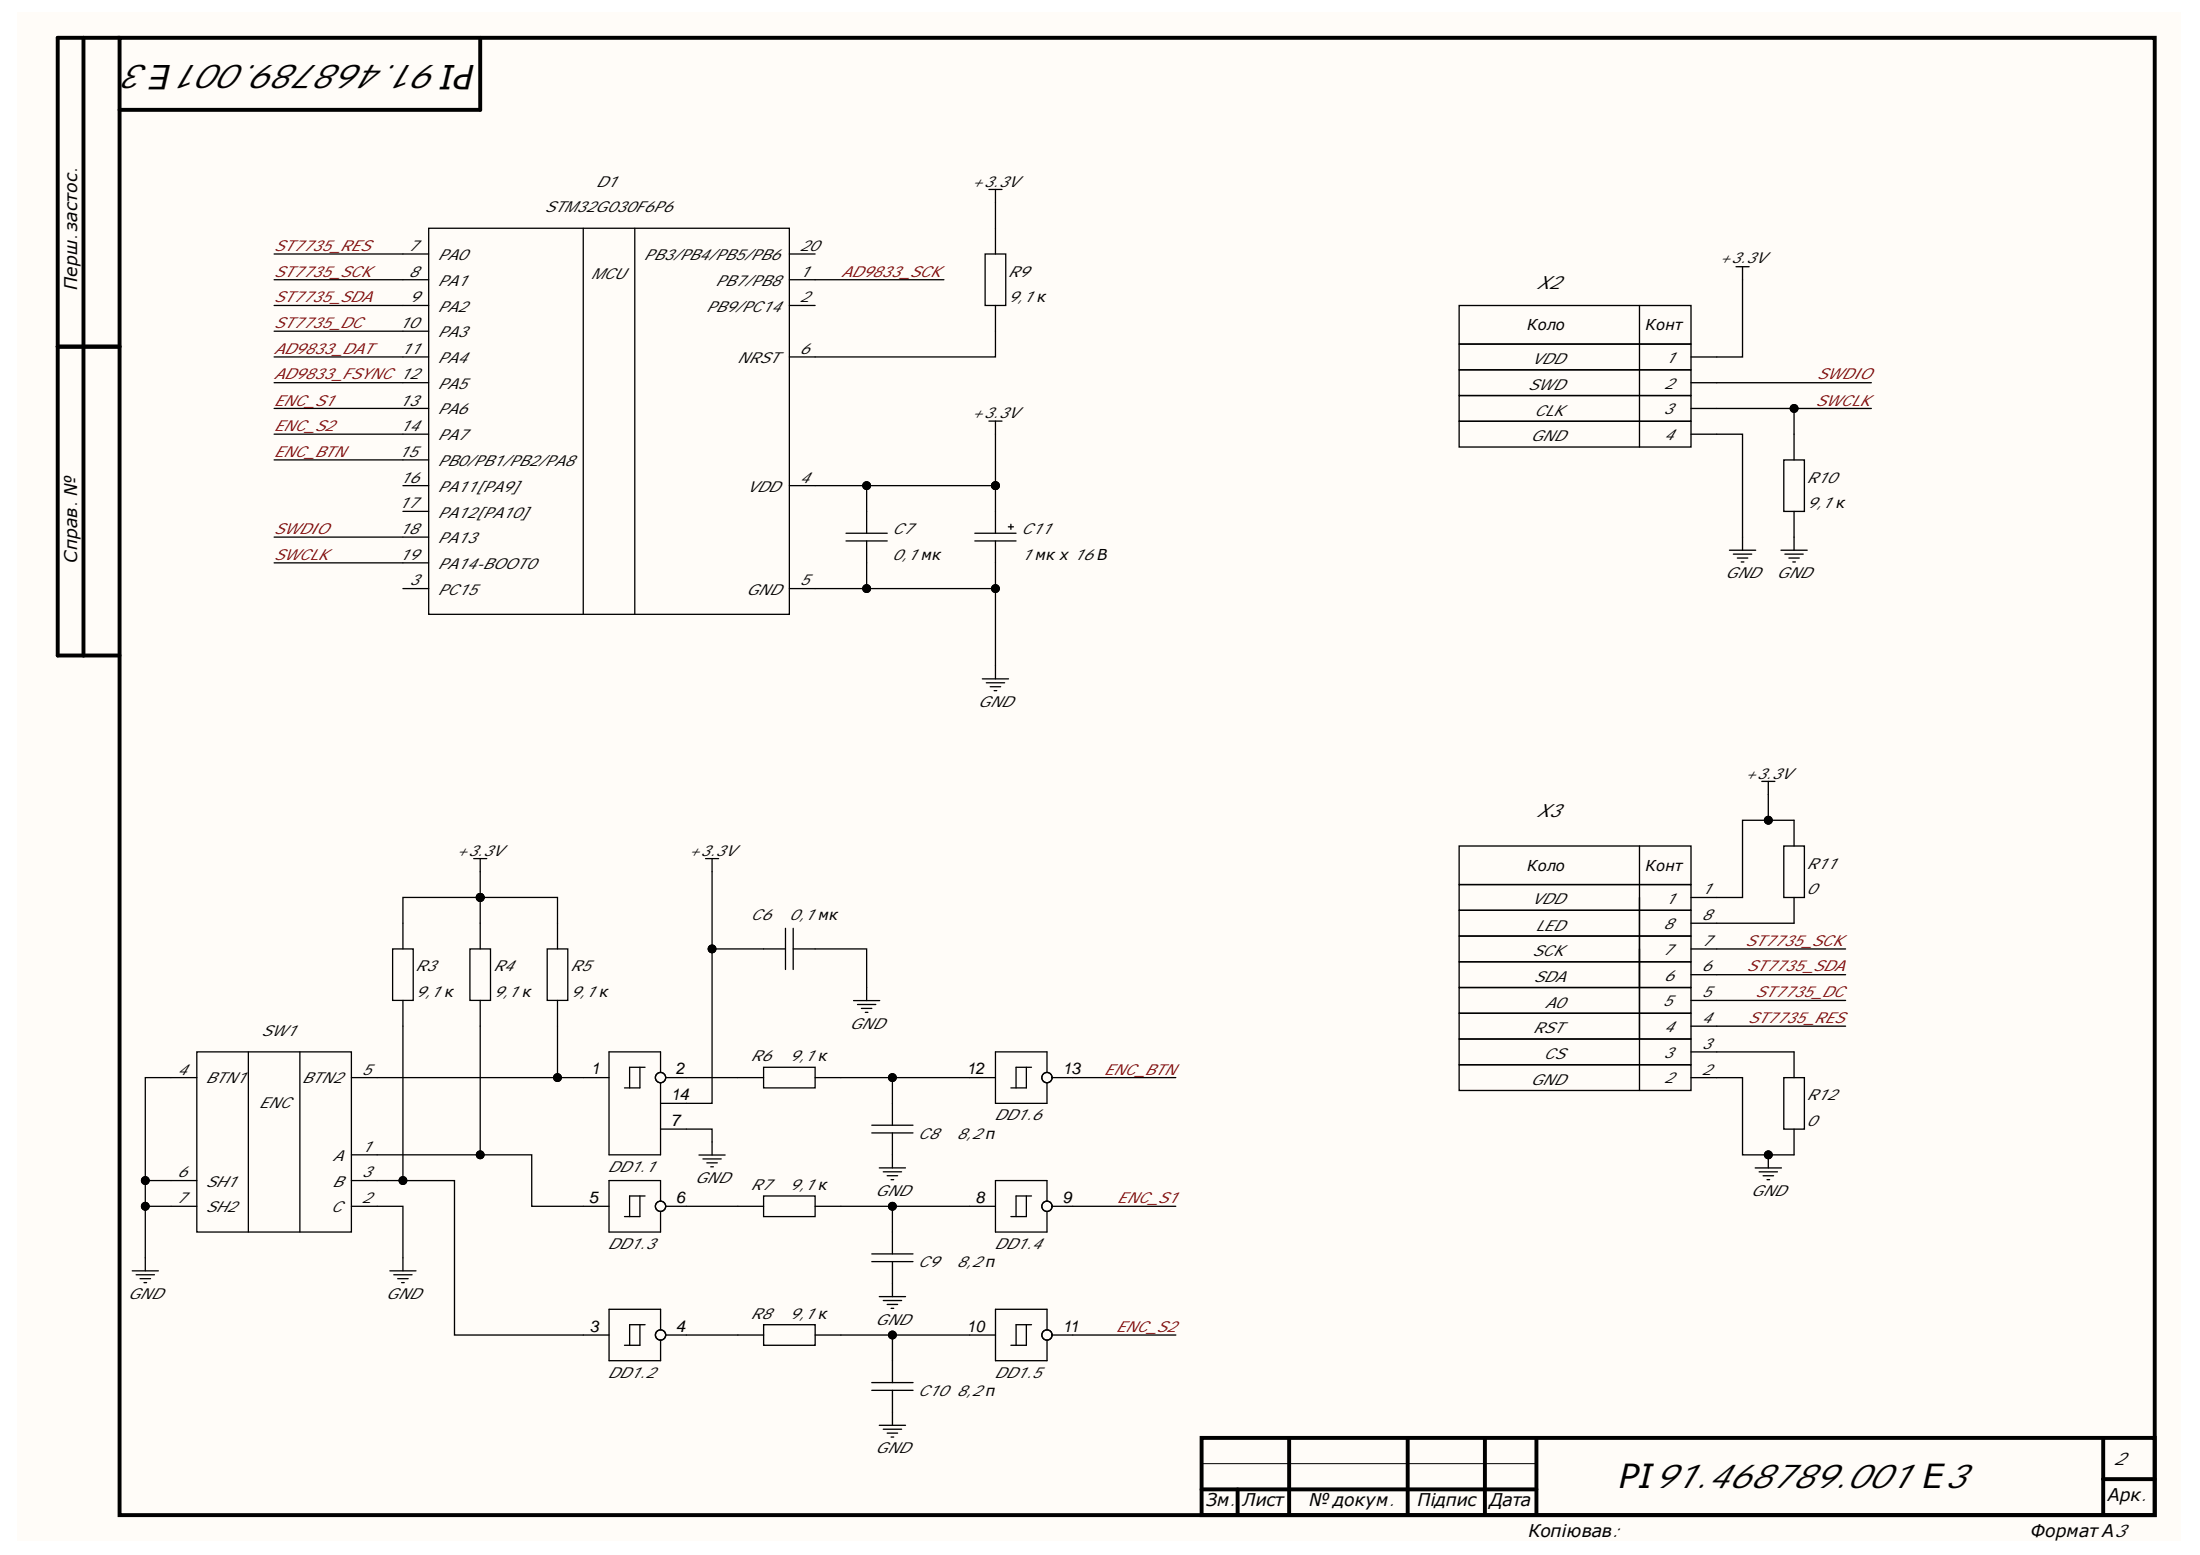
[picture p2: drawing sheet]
<svg xmlns="http://www.w3.org/2000/svg" width="297mm" height="210mm" viewBox="0 0 297 210" stroke-linecap="round" stroke-linejoin="round" font-family="sans-serif">
<g fill="#fffcf8">
<path d="M2.2 1.6h292.2v206.4h-292.2z" fill-rule="evenodd"/>
<path d="M2.2 1.6h292.2v206.4h-292.2z" fill-rule="evenodd"/>
</g>
<g fill="none" stroke="#000" stroke-width=".53">
<path d="M11.3 5.1v83.4M16.1 5.1h-8.3v83.4h8.3M16.1 5.1h274.8v199.4h-274.8zM64.8 5.1v9.7h-48.7M7.8 46.8h8.3M162.2 194.1h128.7v10.4h-128.7zM174.1 194.1v10.4M190.1 194.1v10.4M200.5 194.1v10.4M207.4 194.1v10.4M284 199.7h6.9M284 194.1v10.4"/>
<path d="M162.2 201h45.2M167.1 201v3.5"/>
</g>
<g fill="none" stroke="#000" stroke-width=".14">
<path d="M162.2 194.1h45.2M162.2 197.6h45.2M162.2 201h45.2"/>
<circle cx="242.2" cy="55.1" r=".53"/>
<circle cx="117" cy="65.6" r=".53"/>
<circle cx="117" cy="79.4" r=".53"/>
<circle cx="134.4" cy="65.6" r=".53"/>
<circle cx="134.4" cy="79.4" r=".53"/>
<circle cx="238.8" cy="110.7" r=".53"/>
<circle cx="64.8" cy="121.1" r=".53"/>
<circle cx="96.1" cy="128.1" r=".53"/>
<circle cx="19.6" cy="159.4" r=".53"/>
<circle cx="54.4" cy="159.4" r=".53"/>
<circle cx="64.8" cy="155.9" r=".53"/>
<circle cx="75.3" cy="145.5" r=".53"/>
<circle cx="120.5" cy="145.5" r=".53"/>
<circle cx="238.8" cy="155.9" r=".53"/>
<circle cx="19.6" cy="162.8" r=".53"/>
<circle cx="120.5" cy="162.8" r=".53"/>
<circle cx="120.5" cy="180.2" r=".53"/>
</g>
<g fill="none" stroke="#000" stroke-width=".17">
<path d="M37 37.8h20.9M37 34.3h20.9M57.9 30.8h48.7v52.1h-48.7zM78.8 30.8v52.1M85.7 30.8v52.1M106.6 34.3h3.5M106.6 37.8h20.8M133 34.3h2.8v6.9h-2.8zM133.5 25.6h1.8M134.4 25.6v8.7M37 51.7h20.9M37 48.2h20.9"/>
<path d="M37 41.2h20.9M37 44.7h20.9M37 58.6h20.9M37 55.1h20.9M106.6 41.2h3.5M133.5 56.8h1.8M134.4 41.2v7h-27.8M134.4 56.8v15.2M37 76h20.9M37 72.5h20.9M37 62.1h20.9M54.4 65.6h3.5"/>
<path d="M54.4 69h3.5M54.4 79.5h3.5M106.6 79.5h27.8v12.1M106.6 65.6h27.8M114.2 72h5.6M114.2 73h5.6M117 65.6v6.4M117 73v6.5M131.6 72h5.6M131.6 73h5.6M134.4 73v6.5M136.1 71.1h.7"/>
<path d="M136.5 70.8v.7M132.6 91.6h3.6M133.2 92.2h2.4M133.7 92.7h1.4M134.2 93.2h.4M64 115.9h1.7M64.8 115.9v12.2M95.3 115.9h1.7M96.1 115.9v33h-6.9M53 128.1h2.8v6.9h-2.8zM54.4 128.1v-7h20.9v7M54.4 135v24.4h-7"/>
<path d="M63.4 128.1h2.8v6.9h-2.8zM64.8 135v20.9M73.9 128.1h2.8v6.9h-2.8zM75.3 135v10.5M96.1 128.1h10M106.1 125.3v5.6M107.1 128.1h9.9v7M107.1 125.3v5.6M115.2 135.1h3.6M115.8 135.6h2.4M116.3 136.1h1.4M116.8 136.7h.4"/>
<path d="M19.6 159.4h7M26.6 142h20.8v24.3h-20.8zM26.6 145.5h-7v26M33.5 142v24.3M40.5 142v24.3M47.4 145.5h34.8M47.4 155.9h24.4v6.9h10.4M86.4 144.1v2.8h-2.1M87.1 144.1h-2.1v2.8M89.2 152.4h6.9v3.5M89.2 144.8v-2.8h-7v13.9h7v-9.7M89.9 145.5h13.2"/>
<path d="M94.4 155.9h3.5M94.9 156.4h2.5M95.4 157h1.4M96 157.5h.3M103.1 144.1h7v2.8h-7zM110.1 145.5h24.3M117.7 151.9h5.6M117.7 152.9h5.6M118.7 157.6h3.6M119.3 158.2h2.4M119.8 158.7h1.4M120.3 159.2h.4"/>
<path d="M120.5 145.5v6.4M120.5 152.9v4.7M138.6 144.1v2.8h-2.1M139.3 144.1h-2.1v2.8M141.4 144.8v-2.8h-7v6.9h7v-2.7M142.1 145.5h16.7M17.9 171.5h3.5M18.4 172.1h2.5M18.9 172.6h1.4M19.6 162.8h7M47.4 162.8h7v8.7M52.6 171.5h3.6"/>
<path d="M53.2 172.1h2.4M53.7 172.6h1.4M86.4 161.4v2.8h-2.1M87.1 161.4h-2.1v2.8M89.2 162.1v-2.7h-7v6.9h7v-2.8M89.9 162.8h13.2M103.1 161.4h7v2.8h-7zM110.1 162.8h24.3M117.7 169.3h5.6M117.7 170.3h5.6M120.5 162.8v6.5M138.6 161.4v2.8h-2.1"/>
<path d="M139.3 161.4h-2.1v2.8M141.4 162.1v-2.7h-7v6.9h7v-2.8M142.1 162.8h16.7"/>
<circle cx="89.2" cy="145.5" r=".69"/>
<circle cx="141.4" cy="145.5" r=".69"/>
<circle cx="89.2" cy="162.8" r=".69"/>
<circle cx="141.4" cy="162.8" r=".69"/>
</g>
<g fill="none" stroke="#000" stroke-width=".18">
<path d="M234.4 36h1.8M235.3 36v12.2h-7M197 56.9h31.3v3.4h-31.3zM197 53.4h31.3v3.5h-31.3zM197 49.9h31.3v3.5h-31.3zM197 46.4h31.3v3.5h-31.3zM197 41.2h31.3v5.2h-31.3zM221.4 41.2v19.1M228.3 58.6h7v15.7M228.3 55.1h24.4M228.3 51.7h24.4M242.2 55.1v7"/>
<path d="M233.5 74.3h3.5M234 74.8h2.5M234.6 75.3h1.4M235.1 75.9h.4M240.5 74.3h3.5M240.8 62.1h2.8v6.9h-2.8zM241 74.8h2.5M241.5 75.3h1.4M242.1 75.9h.3M242.2 69v5.3M197 119.4h31.3v3.5h-31.3zM197 114.2h31.3v5.2h-31.3z"/>
<path d="M221.4 114.2v33M237.9 105.5h1.7M238.8 110.7h-3.5v10.4h-7M238.8 105.5v5.2h3.4v3.5M240.8 114.2h2.8v6.9h-2.8zM197 129.8h31.3v3.5h-31.3zM197 126.4h31.3v3.4h-31.3zM197 122.9h31.3v3.5h-31.3zM197 136.8h31.3v3.5h-31.3zM197 133.3h31.3v3.5h-31.3zM228.3 128.1h20.9M228.3 131.6h20.9"/>
<path d="M228.3 135h20.9M228.3 138.5h20.9M242.2 121.1v3.5h-13.9M54.4 159.4h7v20.8h20.8M197 143.7h31.3v3.5h-31.3zM197 140.3h31.3v3.4h-31.3zM228.3 145.5h7v10.4h6.9v-3.5M228.3 142h13.9v3.5M237 157.7h3.5M237.5 158.2h2.5M238.1 158.7h1.4M238.6 159.2h.3"/>
<path d="M238.8 155.9v1.8M240.8 145.5h2.8v6.9h-2.8zM19.4 173.1h.4M54.2 173.1h.4M86.4 178.8v2.8h-2.1M87.1 178.8h-2.1v2.8M89.2 179.5v-2.8h-7v7h7v-2.8M103.1 178.8h7v2.8h-7zM118.7 175h3.6M119.3 175.6h2.4M119.8 176.1h1.4M120.3 176.6h.4"/>
<path d="M120.5 170.3v4.7M138.6 178.8v2.8h-2.1M139.3 178.8h-2.1v2.8M141.4 179.5v-2.8h-7v7h7v-2.8M89.9 180.2h13.2M110.1 180.2h24.3M117.7 186.6h5.6M117.7 187.7h5.6M118.7 192.4h3.6M119.3 192.9h2.4M119.8 193.5h1.4M120.3 194h.4"/>
<path d="M120.5 180.2v6.4M120.5 187.7v4.7M142.1 180.2h16.7"/>
<circle cx="89.2" cy="180.2" r=".69"/>
<circle cx="141.4" cy="180.2" r=".69"/>
</g>
<g fill="#000">
<circle cx="242.2" cy="55.1" r=".53"/>
<circle cx="117" cy="65.6" r=".53"/>
<circle cx="117" cy="79.4" r=".53"/>
<circle cx="134.4" cy="65.6" r=".53"/>
<circle cx="134.4" cy="79.4" r=".53"/>
<circle cx="238.8" cy="110.7" r=".53"/>
<circle cx="64.8" cy="121.1" r=".53"/>
<circle cx="96.1" cy="128.1" r=".53"/>
<circle cx="19.6" cy="159.4" r=".53"/>
<circle cx="54.4" cy="159.4" r=".53"/>
<circle cx="64.8" cy="155.9" r=".53"/>
<circle cx="75.3" cy="145.5" r=".53"/>
<circle cx="120.5" cy="145.5" r=".53"/>
<circle cx="238.8" cy="155.9" r=".53"/>
<circle cx="19.6" cy="162.8" r=".53"/>
<circle cx="120.5" cy="162.8" r=".53"/>
<circle cx="120.5" cy="180.2" r=".53"/>
</g>
<g font-size="4.5">
<text x="64.1" y="8.8" transform="rotate(-180 64.1 8.8)">РІ91.468789.001 Е3</text>
<text x="218.6" y="200.8">РІ91.468789.001 Е3</text>
</g>
<g font-size="2.4">
<text x="10.4" y="39.1" transform="rotate(-90 10.4 39.1)">Перш.застос.</text>
<text x="207.4" y="38.9">X2</text>
<text x="10.4" y="76" transform="rotate(-90 10.4 76)">Справ. №</text>
<text x="207.4" y="110.2">X3</text>
<text x="285.4" y="197.8">2</text>
<text x="162.9" y="203.3">Зм.</text>
<text x="167.8" y="203.3">Лист</text>
<text x="176.8" y="203.3">№ докум.</text>
<text x="191.4" y="203.3">Підпис</text>
<text x="201.1" y="203.3">Дата</text>
<text x="284.6" y="202.7">Арк.</text>
<text x="206.4" y="207.5">Копіював:</text>
<text x="274.2" y="207.5">ФорматА3</text>
</g>
<g font-size="2.2">
<text x="79.8" y="145">1</text>
<text x="90.6" y="148.4">14</text>
<text x="91.3" y="145">2</text>
<text x="130.5" y="145">12</text>
<text x="143.4" y="145">13</text>
<text x="90.6" y="152">7</text>
<text x="79.5" y="162.4">5</text>
<text x="91.3" y="162.4">6</text>
<text x="131.7" y="162.4">8</text>
<text x="143.4" y="162.4">9</text>
<text x="79.6" y="179.8">3</text>
<text x="91.3" y="179.8">4</text>
<text x="130.5" y="179.8">10</text>
<text x="143.4" y="179.8">11</text>
</g>
<g font-size="2">
<text x="73.5" y="28.6">STM32G030F6P6</text>
<text x="80.4" y="25.2">D1</text>
<text x="131.1" y="25.2">+3.3V</text>
<text x="55.1" y="33.9">7</text>
<text x="59.1" y="35.1">PA0</text>
<text x="86.9" y="35.1">PB3/PB4/PB5/PB6</text>
<text x="107.9" y="33.9">20</text>
<text x="232" y="35.6">+3.3V</text>
<text x="55.1" y="37.3">8</text>
<text x="55.2" y="40.8">9</text>
<text x="59.1" y="38.6">PA1</text>
<text x="79.8" y="37.7">MCU</text>
<text x="96.6" y="38.6">PB7/PB8</text>
<text x="107.9" y="37.3">1</text>
<text x="107.9" y="40.8">2</text>
<text x="136.1" y="40.8">9,1 к</text>
<text x="136.1" y="37.3">R9</text>
<text x="53.9" y="44.3">10</text>
<text x="54.1" y="47.7">11</text>
<text x="59.1" y="42.1">PA2</text>
<text x="59.1" y="45.5">PA3</text>
<text x="95.3" y="42.1">PB9/PC14</text>
<text x="107.9" y="47.7">6</text>
<text x="206.2" y="44.6">Коло</text>
<text x="222.2" y="44.6">Конт</text>
<text x="59.1" y="49">PA4</text>
<text x="59.1" y="52.5">PA5</text>
<text x="99.6" y="49">NRST</text>
<text x="206.3" y="52.6">SWD</text>
<text x="206.8" y="49.2">VDD</text>
<text x="224.6" y="52.5">2</text>
<text x="224.8" y="49">1</text>
<text x="53.9" y="54.7">13</text>
<text x="54" y="58.2">14</text>
<text x="59.1" y="55.9">PA6</text>
<text x="59.1" y="59.4">PA7</text>
<text x="131.1" y="56.4">+3.3V</text>
<text x="206.6" y="59.6">GND</text>
<text x="207.1" y="56.1">CLK</text>
<text x="224.6" y="55.9">3</text>
<text x="224.6" y="59.4">4</text>
<text x="53.8" y="61.7">15</text>
<text x="54" y="65.1">16</text>
<text x="59.1" y="62.9">PB0/PB1/PB2/PA8</text>
<text x="107.9" y="65.1">4</text>
<text x="243.9" y="65.1">R10</text>
<text x="53.8" y="68.6">17</text>
<text x="59.1" y="66.4">PA11[PA9]</text>
<text x="59.1" y="69.9">PA12[PA10]</text>
<text x="100.8" y="66.4">VDD</text>
<text x="243.9" y="68.6">9,1 к</text>
<text x="53.9" y="72.1">18</text>
<text x="53.9" y="75.5">19</text>
<text x="59.1" y="73.3">PA13</text>
<text x="59.1" y="76.8">PA14-BOOT0</text>
<text x="120.4" y="75.5">0,1 мк</text>
<text x="120.4" y="72.1">C7</text>
<text x="137.9" y="75.5">1 мк х 16 В</text>
<text x="137.9" y="72.1">C11</text>
<text x="55.2" y="79">3</text>
<text x="59.1" y="80.3">PC15</text>
<text x="100.7" y="80.3">GND</text>
<text x="107.9" y="79">5</text>
<text x="232.9" y="78.1">GND</text>
<text x="239.9" y="78.1">GND</text>
<text x="132" y="95.5">GND</text>
<text x="235.5" y="105.1">+3.3V</text>
<text x="61.5" y="115.5">+3.3V</text>
<text x="92.9" y="115.5">+3.3V</text>
<text x="206.2" y="117.6">Коло</text>
<text x="222.2" y="117.6">Конт</text>
<text x="243.9" y="117.3">R11</text>
<text x="101.3" y="124.2">C6</text>
<text x="106.6" y="124.2">0,1 мк</text>
<text x="206.8" y="122.1">VDD</text>
<text x="207.3" y="125.6">LED</text>
<text x="224.6" y="125.5">8</text>
<text x="224.8" y="122">1</text>
<text x="229.7" y="120.7">1</text>
<text x="229.7" y="124.2">8</text>
<text x="243.9" y="120.7">0</text>
<text x="56.1" y="131.1">R3</text>
<text x="66.6" y="131.1">R4</text>
<text x="77" y="131.1">R5</text>
<text x="206.9" y="129.1">SCK</text>
<text x="224.5" y="128.9">7</text>
<text x="229.7" y="127.7">7</text>
<text x="229.7" y="131.1">6</text>
<text x="56.1" y="134.6">9,1 к</text>
<text x="66.6" y="134.6">9,1 к</text>
<text x="77" y="134.6">9,1 к</text>
<text x="207.1" y="132.6">SDA</text>
<text x="208.6" y="136">A0</text>
<text x="224.5" y="135.8">5</text>
<text x="224.6" y="132.4">6</text>
<text x="229.7" y="134.6">5</text>
<text x="35.3" y="139.8">SW1</text>
<text x="101.3" y="143.3">R6</text>
<text x="106.6" y="143.3">9,1 к</text>
<text x="114.7" y="138.9">GND</text>
<text x="207" y="139.5">RST</text>
<text x="208.4" y="142.9">CS</text>
<text x="224.6" y="142.8">3</text>
<text x="224.6" y="139.3">4</text>
<text x="229.7" y="138.1">4</text>
<text x="229.7" y="141.6">3</text>
<text x="23.9" y="145.1">4</text>
<text x="27.7" y="146.2">BTN1</text>
<text x="34.9" y="149.5">ENC</text>
<text x="40.8" y="146.2">BTN2</text>
<text x="48.8" y="145.1">5</text>
<text x="206.6" y="146.4">GND</text>
<text x="224.6" y="146.2">2</text>
<text x="229.7" y="145.1">2</text>
<text x="243.9" y="148.5">R12</text>
<text x="48.8" y="155.4">1</text>
<text x="123.9" y="153.8">C8</text>
<text x="129.2" y="153.8">8,2 п</text>
<text x="134.2" y="151.1">DD1.6</text>
<text x="243.9" y="152">0</text>
<text x="23.9" y="158.9">6</text>
<text x="27.7" y="160.2">SH1</text>
<text x="44.8" y="160.2">B</text>
<text x="44.9" y="156.7">A</text>
<text x="48.8" y="158.9">3</text>
<text x="82" y="158.2">DD1.1</text>
<text x="93.8" y="159.8">GND</text>
<text x="101.3" y="160.7">R7</text>
<text x="106.6" y="160.7">9,1 к</text>
<text x="118.2" y="161.4">GND</text>
<text x="236.4" y="161.4">GND</text>
<text x="23.8" y="162.4">7</text>
<text x="27.7" y="163.6">SH2</text>
<text x="44.7" y="163.6">C</text>
<text x="48.8" y="162.4">2</text>
<text x="82" y="168.5">DD1.3</text>
<text x="123.9" y="171.1">C9</text>
<text x="129.2" y="171.1">8,2 п</text>
<text x="134.2" y="168.5">DD1.4</text>
<text x="17.3" y="175.4">GND</text>
<text x="52.1" y="175.4">GND</text>
<text x="101.3" y="178.1">R8</text>
<text x="106.6" y="178.1">9,1 к</text>
<text x="118.2" y="178.8">GND</text>
<text x="82" y="185.9">DD1.2</text>
<text x="134.2" y="185.9">DD1.5</text>
<text x="123.9" y="188.5">C10</text>
<text x="129.2" y="188.5">8,2 п</text>
<text x="118.2" y="196.2">GND</text>
</g>
<g font-size="2" fill="#800000">
<text x="37" y="33.9">ST7735_RES</text>
<text x="37" y="37.3">ST7735_SCK</text>
<text x="37" y="40.8">ST7735_SDA</text>
<text x="113.6" y="37.3">AD9833_SCK</text>
<text x="37" y="44.3">ST7735_DC</text>
<text x="37" y="47.7">AD9833_DAT</text>
<text x="37" y="51.2">AD9833_FSYNC 12</text>
<text x="245.3" y="51.2">SWDIO</text>
<text x="37" y="54.7">ENC_S1</text>
<text x="37" y="58.2">ENC_S2</text>
<text x="245.1" y="54.7">SWCLK</text>
<text x="37" y="61.7">ENC_BTN</text>
<text x="37" y="72.1">SWDIO</text>
<text x="37" y="75.5">SWCLK</text>
<text x="235.6" y="127.7">ST7735_SCK</text>
<text x="235.8" y="131.1">ST7735_SDA</text>
<text x="237" y="134.6">ST7735_DC</text>
<text x="236" y="138.1">ST7735_RES</text>
<text x="149" y="145.1">ENC_BTN</text>
<text x="150.8" y="162.4">ENC_S1</text>
<text x="150.6" y="179.8">ENC_S2</text>
</g>
</svg>
